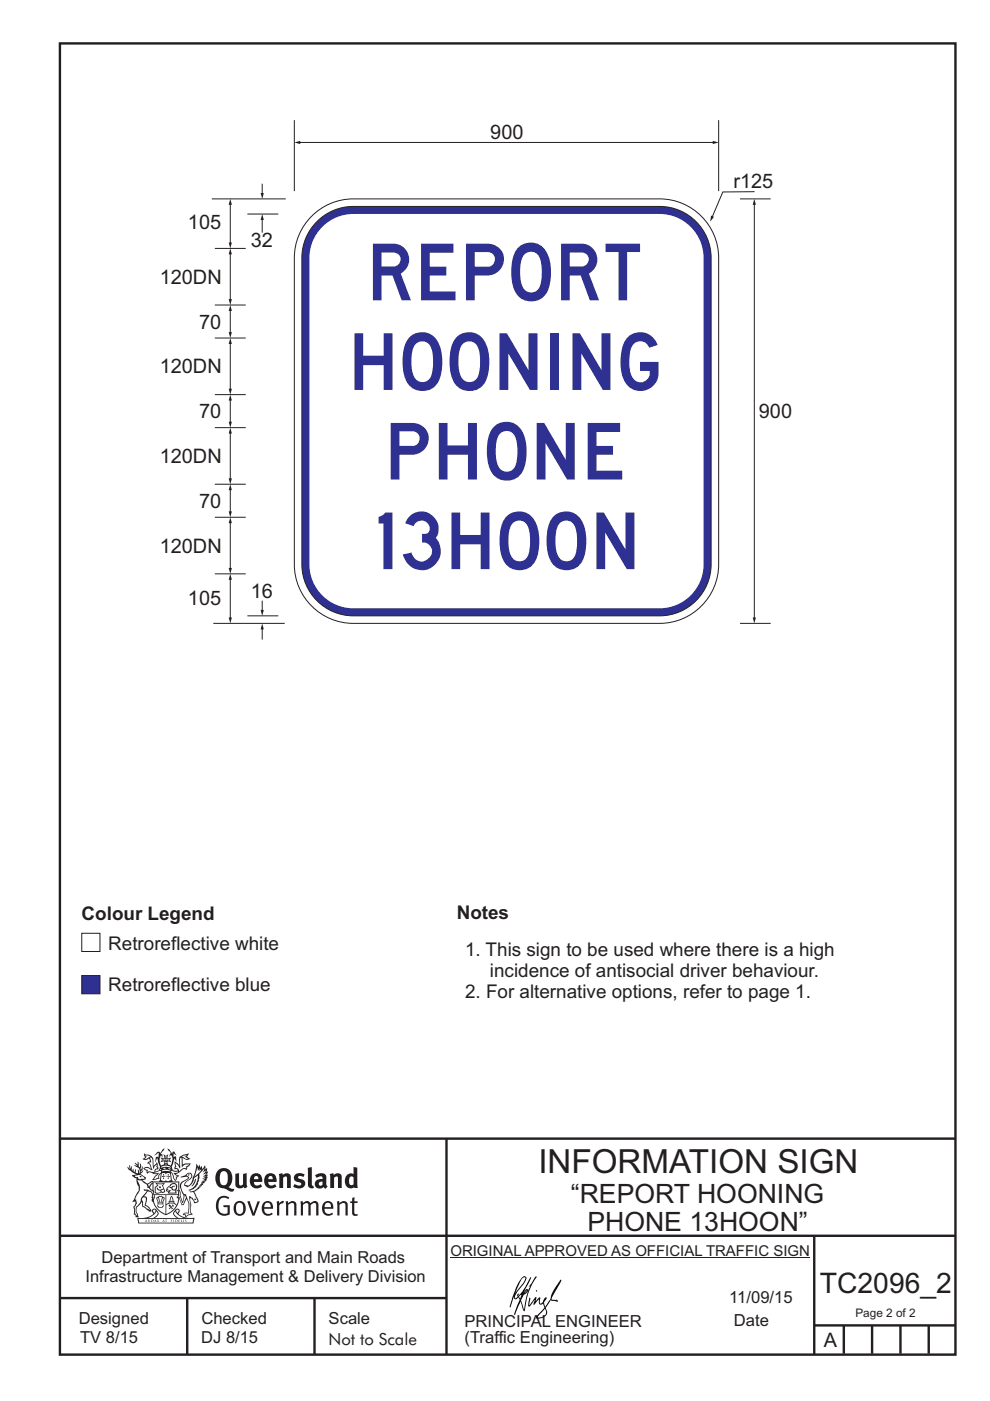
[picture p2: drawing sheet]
<svg xmlns="http://www.w3.org/2000/svg" width="210mm" height="297mm" viewBox="0 0 210 297" stroke-linecap="round" stroke-linejoin="round" font-family="sans-serif">
<g fill="none" stroke="#231f20" stroke-width=".51">
<path d="M12.7 9.2h190v278h-190zM12.7 241.4h190M94.7 241.4v45.8M12.7 262h190M12.7 275.2h82M39.7 275.2v12M66.7 275.2v12M172.7 262.2v25M172.7 281h30M179 281v6M185 281v6M191 281v6"/>
<path d="M197 281v6"/>
</g>
<path d="M95.5 266.7h76.3" fill="none" stroke="#231f20" stroke-width=".21"/>
<path d="M17.3 206.8h3.9v3.9h-3.9z" fill-rule="evenodd" fill="#2e3092" stroke="#231f20" stroke-width=".21"/>
<path d="M17.3 197.9h3.9v3.8h-3.9z" fill-rule="evenodd" fill="#fff" stroke="#231f20" stroke-width=".21"/>
<g fill="#231f20">
<path d="M47 248.5a2.55 2.55 0 0 0 0 2.7l.3 .1a.81 .81 0 0 0 1-.9v-.6a1.04 1.04 0 0 0-1.1-1.5zM46.3 248.1a1.82 1.82 0 0 1 2.1-.2 1.82 1.82 0 0 1 .9 1.9 2.29 2.29 0 0 1-.8 1.9l.7 .3h.5l-.2 .6a2.87 2.87 0 0 1-2-.7 2.12 2.12 0 0 1-1.7-3.1z" fill-rule="evenodd"/>
<path d="M49.9 248.9l.8-.2v2a.46 .46 0 0 0 .2 .6 .46 .46 0 0 0 .7-.2v-2.2l.7-.2v2.4l.2 .5-.6 .4-.2-.3a1.02 1.02 0 0 1-1.2 .2 1.02 1.02 0 0 1-.6-1.1z" fill-rule="evenodd"/>
<path d="M54 249.5l-.1 .5h.9a.49 .49 0 0 0-.2-.6 .49 .49 0 0 0-.6 .1zM53.4 249.2a1.34 1.34 0 0 1 1.6-.3 1.34 1.34 0 0 1 .6 1.5v.2h-1.7a.77 .77 0 0 0 .5 .8 .77 .77 0 0 0 .9-.3l.3 .4a1.59 1.59 0 0 1-2.1 .2 1.59 1.59 0 0 1-.4-2z" fill-rule="evenodd"/>
<path d="M57 249.5l-.1 .5h.9a.49 .49 0 0 0-.2-.6 .49 .49 0 0 0-.6 .1zM56.4 249.2a1.34 1.34 0 0 1 1.6-.3 1.34 1.34 0 0 1 .7 1.5v.2h-1.8a.77 .77 0 0 0 .5 .8 .77 .77 0 0 0 .9-.3l.3 .4a1.59 1.59 0 0 1-2 .2 1.59 1.59 0 0 1-.5-2z" fill-rule="evenodd"/>
<path d="M59.1 248.9l.8-.2 .1 .4a.95 .95 0 0 1 1-.3 .95 .95 0 0 1 .7 .8v2.3h-.8v-2.3a.46 .46 0 0 0-.8 .1v2.2h-.9z" fill-rule="evenodd"/>
<path d="M62.5 249.1a1.75 1.75 0 0 1 2.1-.1l-.2 .5-.6-.2a.43 .43 0 0 0-.6 .3l.4 .3a1.04 1.04 0 0 1 1.2 1.2 1.04 1.04 0 0 1-1.4 .9l-1.2-.4 .3-.6 1 .4 .4-.4a.88 .88 0 0 0-1-.5l-.4-.2-.1-.4z" fill-rule="evenodd"/>
<path d="M65.3 247.6l.8-.2 .1 3.8 .2 .2 .2 .5a.88 .88 0 0 1-1-.1 .88 .88 0 0 1-.3-1z" fill-rule="evenodd"/>
<path d="M67.8 250.6a.43 .43 0 0 0-.1 .7 .43 .43 0 0 0 .7-.1v-.7zM66.8 249.2a1.7 1.7 0 0 1 2.4 .1v1.8l.3 .4-.4 .5-.5-.3a1.03 1.03 0 0 1-1.7-.2 1.03 1.03 0 0 1 .8-1.5h.7v-.4a.8 .8 0 0 0-1.2 .1z" fill-rule="evenodd"/>
<path d="M69.9 248.9l.8-.2 .1 .4a.95 .95 0 0 1 1-.3 .95 .95 0 0 1 .7 .8v2.3h-.8v-2.3a.46 .46 0 0 0-.8 .1v2.2h-.8z" fill-rule="evenodd"/>
<path d="M74.3 249.5a1.48 1.48 0 0 0 0 1.7l.4 .1 .3-.2v-1.5l-.3-.2zM75 247.4l.8 .2 .1 4.3h-.7l-.1-.2a1.26 1.26 0 0 1-1.4 0 1.26 1.26 0 0 1-.6-1.3 1.29 1.29 0 0 1 .5-1.3 1.29 1.29 0 0 1 1.4-.2z" fill-rule="evenodd"/>
<path d="M46.4 253.9a1.72 1.72 0 0 1 2.2 0l-.2 .3a1.24 1.24 0 0 0-1.4-.1 1.24 1.24 0 0 0-.7 1.3 1.49 1.49 0 0 0 1.3 2l.7-.2v-1.3h-.9l-.1-.4h1.4v2a1.93 1.93 0 0 1-2.2-.1 1.93 1.93 0 0 1-.7-2.2l.2-.7z" fill-rule="evenodd"/>
<path d="M50.3 255.2a1.65 1.65 0 0 0 .3 2.2 .99 .99 0 0 0 1-1.5 .78 .78 0 0 0-.4-.8 .78 .78 0 0 0-.9 .1zM50 254.9a1.33 1.33 0 0 1 1.6-.1 1.33 1.33 0 0 1 .5 1.5 1.31 1.31 0 0 1-1.3 1.5 1.31 1.31 0 0 1-1.3-1.6l.1-.5z" fill-rule="evenodd"/>
<path d="M52.5 254.7l.4-.1 .9 2.6 .8-2.5h.5l-1.1 3h-.5z" fill-rule="evenodd"/>
<path d="M56.2 255.2l-.2 .7h1.4a.7 .7 0 0 0-.3-.8 .7 .7 0 0 0-.9 .1zM55.9 255a1.22 1.22 0 0 1 1.5-.2 1.22 1.22 0 0 1 .5 1.5h-1.9a.93 .93 0 0 0 .5 1 .93 .93 0 0 0 1.2-.2l.1 .3a1.43 1.43 0 0 1-1.7 .1 1.43 1.43 0 0 1-.6-1.7z" fill-rule="evenodd"/>
<path d="M58.7 254.8l.4-.2 .1 .5 .4-.3 .6-.2-.2 .6a.66 .66 0 0 0-.8 .6v1.9h-.4z" fill-rule="evenodd"/>
<path d="M60.6 254.8l.4-.2 .1 .5a.94 .94 0 0 1 1-.4 .94 .94 0 0 1 .8 .7v2.3h-.5l-.1-2.5a.81 .81 0 0 0-1.2 .3v2.2h-.4z" fill-rule="evenodd"/>
<path d="M63.7 254.7l.5-.1 .1 .5 .4-.3a.78 .78 0 0 1 1.1 .3 .9 .9 0 0 1 1-.5 .9 .9 0 0 1 .7 .8v2.3h-.4l-.1-2.5a.67 .67 0 0 0-1.1 .3v2.2h-.5v-2.4l-.4-.2-.7 .4v2.2h-.5z" fill-rule="evenodd"/>
<path d="M69 255.2l-.2 .7h1.4a.7 .7 0 0 0-.3-.8 .7 .7 0 0 0-.9 .1zM68.7 255a1.22 1.22 0 0 1 1.5-.2 1.22 1.22 0 0 1 .5 1.5h-1.9a.93 .93 0 0 0 .5 1 .93 .93 0 0 0 1.2-.2l.1 .3a1.44 1.44 0 0 1-1.7 .1 1.44 1.44 0 0 1-.6-1.7z" fill-rule="evenodd"/>
<path d="M71.4 254.8l.5-.2 .1 .5a.94 .94 0 0 1 1-.4 .94 .94 0 0 1 .7 .7v2.3h-.4l-.1-2.5a.81 .81 0 0 0-1.2 .3v2.2h-.5z" fill-rule="evenodd"/>
<path d="M74.7 254l.5-.2v.9h.7l-.1 .4h-.7l.1 2.2 .1 .1h.5l.1 .3a.75 .75 0 0 1-1.2-.6v-2h-.4v-.4h.4z" fill-rule="evenodd"/>
<path d="M30.8 244.9l1.1 .3-.9 .5h-.4l.5-.5zM31.8 245.5l.2-.1a2.44 2.44 0 0 1 .4 2l.1 .4 .7-1-.1 .6 .3 .3a.57 .57 0 0 0-.6 .8l-1-.2-.5 .2 .1-.5-.7-.2 .6-.2 1 .5 .1-.1-.6-1.3-.2-.1 .5-.1zM30.7 244.5l-.2 .4 .3 .4-.6 .4a1.04 1.04 0 0 0 1.4-.1l.2 .7h-.4l-.2 .4a.94 .94 0 0 1 .9 1.1l-.2-.1a1.16 1.16 0 0 0-1.5-.1l.3 .4 .4 .2 .1 .5 .2 .2v-.2a.94 .94 0 0 1 1.1 .2h.9l-1.2 1.2a1.13 1.13 0 0 0 1.2-.2l.4-.1-.1-.4 .5-.7a.83 .83 0 0 0-.6 1.1l-.3-.1-.7 .3 1.1-1.4-.5 .2-.5-.1 1.3-.5-.2-.2-.8 .4v-.3l.2-.2 .3 .1 .1-.3-.2-.4v-.6l-.2-.3-.6 .9v-.7a1.42 1.42 0 0 0-1.7-1.8z" fill-rule="evenodd"/>
<path d="M38.5 245.3l.5-.3 .7-.1-.6 .3 .8 .5h-.3zM38.3 245.5h.2l.1 2a1.69 1.69 0 0 1 1.5-.7l-.7 .5 .1 .5a1.1 1.1 0 0 0-1.5 .6l-.1-.5-.2-.2h-.5l.2-.4-.2-.7a1.42 1.42 0 0 1 .8 1.1l.2-.1zM37.1 246.2l.1 1-.2 .3v.5l.6-.1 .1 .2a.96 .96 0 0 1-1.1-.1l-.1 .1a1.06 1.06 0 0 0 1.3 .2v.1a.72 .72 0 0 1-1 .2l.3 .5 .6 .3-.4 .1-.1 .7-.3-.4-.3-1.1-.4-.4 .4 .9a1.54 1.54 0 0 0 .6 1.2l.2-.3a.58 .58 0 0 1 .5-.7l.1-.2h-.3l-.4-.3 .9-.5a.93 .93 0 0 1 1.1-.5l.1 .2 .2-.1 .1-.5a.99 .99 0 0 0 .7-.9l-1.3 .1-.4 .3v-1.5l.9 .4 .8-.3h-.3l-.5-.4 .4-.7-.7 .2a1.46 1.46 0 0 0-1.3 2.1v.4l-.2-.4z" fill-rule="evenodd"/>
<path d="M35.6 248.9l.2 .1-.1 .4h.3l-.3 .1v.5l-.1-.6h-.3l.3-.1z" fill-rule="evenodd"/>
<path d="M34.6 248.9l.2 .1-.1 .3 .4 .1h-.4v.6l-.1-.5-.3-.1h.3z" fill-rule="evenodd"/>
<path d="M34.3 248.8a.57 .57 0 0 1 .9 .2 .57 .57 0 0 1 .9-.2l.2 1.4-.2 .1a.57 .57 0 0 1-.9-.1 .69 .69 0 0 1-1.1 0zM34.2 248.1l-.3 2.1-.2 .4h2.9l-.1-.4-.3-2.1h-.2v.3l-.8-.1-.9 .1 .1-.3z" fill-rule="evenodd"/>
<path d="M34.2 252.4a.3 .3 0 0 0 .6 0 .3 .3 0 0 0-.6 0zM33.3 251l.3 .3-.3 .3a.79 .79 0 0 0 0 1.3l.8-.2-.1-.3a.55 .55 0 0 1-.7-.6h.1l.1 .3 .4 .1 .8-.2-.4-.7 .4-.3-.7 .1zM33 250.7l1.1 .2 .9-.2-.4 .7 .4 1.1a.56 .56 0 0 1-.8 .3l-.2 .1a.73 .73 0 0 1-.9 .1 .73 .73 0 0 1-.3-.9v-.4l.5-.4z" fill-rule="evenodd"/>
<path d="M35.6 251.9l.7-.5a.58 .58 0 0 1 1-.1 .58 .58 0 0 1-.5 .9l-.2-.3a.43 .43 0 0 1 .6-.3v-.1a.57 .57 0 0 0-.8 .2l-.2-.1-.3 .2 .4 .1a.55 .55 0 0 0 .9 .5v.5h-1.3l.3-.4-.1-.2-.6 .1 .2-.2-.2-.1zM35.4 251.8l-.1 .2a.39 .39 0 0 0 .2 .7l.3-.1-.2 .5h1.9l-.1-.8a.86 .86 0 0 0-.1-1.4 .86 .86 0 0 0-1.3 .4z" fill-rule="evenodd"/>
<path d="M36 254.8h.8v.2h-.8zM36.4 253.8l.2 .8h-.4zM36.4 253.5l-.3 .5-.1 .6h-.2v.4l-.7 .4 .1 .2a1.48 1.48 0 0 1 2.2 .1l.2-.1-.6-.5v-.5h-.2l-.1-.6z" fill-rule="evenodd"/>
<path d="M35.8 255.4l.3 .1 .2 .3 .3-.2-.2-.2a.38 .38 0 0 1 .4 .5l-.1-.2-.3 .3 .3 .2-.3 .2-.1-.3-.4 .3-.1-.2 .4-.3-.2-.1-.1 .1z" fill-rule="evenodd"/>
<path d="M34.5 254h.2v.2l-.3 .6h-.1zM33.6 255.3h.9v.2a.55 .55 0 0 1-.8 .4v-.2h-.2zM33.4 254h.2l.2 .8h-.2zM33.6 255h.8l.1 .1-.8 .1zM33.8 253.7h.5l-.2 1.1h-.2zM33.3 253.8l-.1 .3 .3 1.2a.48 .48 0 0 0-.1 .5 .48 .48 0 0 0 .4 .3l.6-.1a.49 .49 0 0 0 .2-.7l.3-1.2-.1-.3a1.42 1.42 0 0 0-1.5 0z" fill-rule="evenodd"/>
<path d="M33.6 251.6h.5l.1 .3h-.4z" fill-rule="evenodd"/>
<path d="M41.3 250.1l.3-.2-.2 .9-.6 .7h-.2l.5-.7z" fill-rule="evenodd"/>
<path d="M39.7 249l.3-.2 .5 .2a.88 .88 0 0 1-.6 1.1 1.22 1.22 0 0 0-.8 1.3l.5 .2a.72 .72 0 0 0 .9-.4l.5-.8 .2-.6 .8-.6v.3a2.85 2.85 0 0 1-2 2.8l.1 .1a2.13 2.13 0 0 0 1.9-1.5l-.1-.2a2.01 2.01 0 0 0 .3-1.8l1.2-1.3-.4 1 .7-.5-.7 1 .8-.4-.8 .8 .7-.1-.9 .5 .8-.1-.8 .4h.7l-.8 .3 .3 .2h-.4l.2 .4-.4-.1 .2 .3h-.4l.1 .3h-.1a2.16 2.16 0 0 1-2 1l.1 .2h.4a.76 .76 0 0 1 .7 .7l.5 1.2-.6 .2a1.45 1.45 0 0 0-1.2-1.3l.3 1.8-.1 1.9 .4 .2a1.07 1.07 0 0 0-1.2 .4v-.3l-.5-.2a.87 .87 0 0 1 1-.1l.1-.7a4.4 4.4 0 0 0-.6-3.1l-.1-.3h-.2a2.16 2.16 0 0 1-.7-2.2l.3-.3 1.2-.8a.55 .55 0 0 0-.4-.7zM37.8 252.4a.76 .76 0 0 1 .3 1.1l.6 1.6 .4-1.7 .2 .1a.61 .61 0 0 1-.1 .9l-.3 .9h-.2l-.7-1.6-.3 .1a1.18 1.18 0 0 0 .1-1.4zM41.8 247.5l.2 .8 .3-.6v.6l.3-.5a1.9 1.9 0 0 1-1.1 1.4l-.3 .3zM38.2 249.6l1.4-.1 .2 .1v.3l-.5 .3a1.26 1.26 0 0 0-1 1.9l.2 .7a1.84 1.84 0 0 1 .2 2l-.4-1.3a.96 .96 0 0 0-.4-1.3l-.4 .3a.78 .78 0 0 1-.1 1.3l.2 .2h.4l.4 1.1a.38 .38 0 0 0 .2 .4 .38 .38 0 0 0 .4-.1l.6-1.2a2.94 2.94 0 0 1 .3 2.5v.5l-.8-.1-.3 .4v.2l.4-.1 .1 .4 .2 .1a1.02 1.02 0 0 1 1.3-.5l-.1-.4-.3-.1 .2-1.7-.3-1.4 .1 .1a1.14 1.14 0 0 1 .7 .9 .63 .63 0 0 0 .9-.2 .63 .63 0 0 0-.2-.8l-.6-1.3 .9-.6 .2-.3 .2-.1v-.2h.3l-.1-.3h.4l-.1-.3 .5-.1-.2-.2 .5-.4 .1-.2-.3 .1 .5-.6-.3 .1 .3-.6-.4 .1 .4-.5v-.3l-.3 .2 .1-.6v-.3l-.4 .3-.1-.8-.5 .8-.2-.7-.2 .5-.3-.8-.1 .6-.5-.8-.1 1.4-.7 1.9a1.81 1.81 0 0 1-.9 1.4l-.6-.2a1.75 1.75 0 0 1 1.1-1.2 .75 .75 0 0 0 .1-1.3 .75 .75 0 0 0-1.2 .5z" fill-rule="evenodd"/>
<path d="M41.2 254.2l.3-.1 .1 .3h-.4z" fill-rule="evenodd"/>
<path d="M29.4 258.4h11.6l-.2 .8h-11.3zM31.3 258.2l.5-.1a2.48 2.48 0 0 0 1.4-1.3l.2 .6-.5 .5-.4 .3zM32.5 256.6l.3-.2 .2 .2-.3 .6zM37.2 256.8a2.65 2.65 0 0 0 1.8 1.4h-1.1l-.5-.3-.5-.5zM37.4 256.6l.2-.2 .3 .2-.3 .6zM29.2 258.2l.1 1.2h11.7l.3-1.1-.2-.1a4.1 4.1 0 0 1-3.3-.9l.3-.4-.1-.5a1.06 1.06 0 0 0-1.3 .9l.2 .4 .6 .5h-4.7l.3-.1a.84 .84 0 0 0 .6-.7 .84 .84 0 0 0-.5-.9l-.3-.2-.5 .1-.1 .5 .3 .4a4.2 4.2 0 0 1-3.4 .9z" fill-rule="evenodd"/>
<path d="M31 258.7l.1 .2h-.2zM31 258.6l-.3 .5 .4-.1 .2 .1z" fill-rule="evenodd"/>
<path d="M31.3 258.6h.2v.4a.25 .25 0 0 0 .3-.1 .25 .25 0 0 0-.1-.3h.1a.29 .29 0 0 1 0 .4 .29 .29 0 0 1-.4 0 .29 .29 0 0 1 0-.4z" fill-rule="evenodd"/>
<path d="M32.2 258.6a.22 .22 0 0 1 .3 .2 .22 .22 0 0 1-.3 .2zM32 258.6v.5a.33 .33 0 0 0 .5-.1 .33 .33 0 0 0 0-.4 .33 .33 0 0 0-.5 0z" fill-rule="evenodd"/>
<path d="M32.9 258.7l.1 .2h-.2zM32.9 258.6l-.2 .5 .3-.1 .2 .1z" fill-rule="evenodd"/>
<path d="M33.3 258.6h.2v.2l.3-.2-.2 .2 .2 .3-.3-.2-.1 .2h-.1l.2-.3z" fill-rule="evenodd"/>
<path d="M34.7 258.7l.1 .2h-.2zM34.7 258.6l-.3 .5 .4-.1 .2 .1z" fill-rule="evenodd"/>
<path d="M35 258.6h.4h-.1v.5h-.2l.1-.5z" fill-rule="evenodd"/>
<path d="M36.2 258.6h.3h-.2v.2h.2h-.2l.1 .3h-.2z" fill-rule="evenodd"/>
<path d="M36.7 258.6h.2v.5h-.2z" fill-rule="evenodd"/>
<path d="M37.3 258.6a.22 .22 0 0 1 .3 .2 .22 .22 0 0 1-.3 .2zM37.1 258.6v.5a.33 .33 0 0 0 .5-.1 .33 .33 0 0 0 0-.4 .33 .33 0 0 0-.5 0z" fill-rule="evenodd"/>
<path d="M37.8 258.6h.3h-.1v.2h.1h-.1v.2l.1 .1h-.3z" fill-rule="evenodd"/>
<path d="M38.3 258.6h.3l-.1 .4 .2 .1h-.4z" fill-rule="evenodd"/>
<path d="M38.9 258.6h.2v.5h-.2z" fill-rule="evenodd"/>
<path d="M39.3 258.6h.2l-.2 .1 .2 .2-.1 .2h-.1v-.2l.2 .1z" fill-rule="evenodd"/>
<path d="M34.2 247.4a1.51 1.51 0 0 1 2 .2 2.67 2.67 0 0 0-2.1 0zM35.7 247.6l.4 .2 .1 .2-.4-.1zM34.6 247.7l.4-.1 .2 .2h-.4zM34 247.9l.3 .1-.3 .1zM34.9 246.9l.3-.2 .2 .2zM34.9 245.7h.2v.4h-.2zM35 245.1l.2 .2 .2-.2-.1 .4h-.2zM35.1 246.3h.2l.1 .4-.2-.2-.2 .2zM35.3 245.7h.2v.4h-.2zM34.4 245.7l.3 .1v.2l-.3 .1 .2-.2zM35.7 245.8l.3-.1-.2 .2 .2 .2-.4-.1zM32.7 244.9l1-.5-.1 1-.2-.1-.4 .1-.2 1.1 .5-1 .2 .9a1.84 1.84 0 0 1 .3 1.7l.4 .1a2.48 2.48 0 0 1 2.2 .1l.2-.3-.2-.7 .7-1.7 .4 .6-.2-1-.2-.1-.2 .3v-.9l.6 .4-.6-.7h-.3l-.1 .4-.5-.8-.5-.3 .2 .4 .5 .6-.4 .7 .4-.3a2.06 2.06 0 0 1 0 2.2l-.6-.2-.1-.6 .1-.1 .8 .2-.4-.5 .4-.5-.7 .2-.2-.2 .2-.7-.5 .4-.5-.4 .2 .7-.2 .2-.7-.2 .4 .5-.4 .5 .7-.2 .2 .1-.2 .6-.5 .2a2.02 2.02 0 0 1 0-2.2l.3 .5-.1-.6-.3-.1 .8-1.2-.5 .3-.4 .7-.2-.3a.8 .8 0 0 0-.8 .5z" fill-rule="evenodd"/>
<path d="M29.2 250.1l.3 .2a.61 .61 0 0 1 .8 .3l.3 .2a.8 .8 0 0 1 .6 1l.4 .1 .5 .6a1 1 0 0 1 .5 1l-.1 .7v-.5h-.1a.96 .96 0 0 0-.8-1.3l-.3-.2h-.6l-.1-.1-.2 .1 .2 .3h.5l-1.1 1.4-.2 .9-.4 .6a1.33 1.33 0 0 0-.5 1.8l.2 .5a1.26 1.26 0 0 1-.5-1.4l-.1-.4a1.56 1.56 0 0 0 .4-1.7l-.3 .2 .2-.5a3.2 3.2 0 0 0 .7-3zM30.4 253.9h.4a2.06 2.06 0 0 1-.1 1.6l.7 .5 .4 .5-.6-.2-.8-.6-.1-.9a.51 .51 0 0 1 .1-.9zM28.6 249.3a1.52 1.52 0 0 1 2.1 .6l-1.1 .1-.2-.1-.2-.4-.4 .1zM27.5 247v.8l-.3-.4-.2 .1a3.1 3.1 0 0 0 2 1.5l-1 .1 .5 .6 .5 .1v1.1a1.84 1.84 0 0 1-.2 2.5l-.4 .9-.4 .4 .3 .1 .4-.1 .1 .4-.2 .5-.3 .2 .1 1.8 .2-.1 .2 .6h.2l.4-.1-.1-.5a1.3 1.3 0 0 1-.1-1.6l.8-1.1 .2 1.1 .6 .2 .4 .6 .2-.2 .2 .4 .5-.1a1.85 1.85 0 0 0-1.2-1.3l.1-.3a1.39 1.39 0 0 0 0-1.5h-.5l.5-.6a.66 .66 0 0 1 .9-.4 .66 .66 0 0 1 .3 .9l-.1 .4h.2v.1l-.2 .3 .2 .5 .2-.3a2.24 2.24 0 0 0 .1-2.2 .73 .73 0 0 1-.7-.6 .73 .73 0 0 1 .5-.8l.1-.2a.94 .94 0 0 0-.9 .8 .48 .48 0 0 1-.1-.5 .48 .48 0 0 1 .5-.3l.5-.3a.51 .51 0 0 0-.8 .2l-.5 .3-1-.8 .6-.1 .1-.5-1.1-.7 .5-.4v-.4l-.5 .5 .1-.2a.69 .69 0 0 0 .2-1.1v.5l-.3 .2 .1-1.1-.3-.2 .1 .6-.1 .2-.4-1.2v.6l-.7-.3 .6 .6-.6-.2 .2 .3a1 1 0 0 1 .8 1.5l-.2-.8v.8l-.5-.2-.1-.7-.2 .6-.2-.1v-.6l-.2 .4-.2-.2 .1-.7-.2 .5z" fill-rule="evenodd"/>
<path d="M29.5 249.5l.3-.2 .3 .3z" fill-rule="evenodd"/>
<path d="M32.4 250.5h5.6v2l-.2-.1v-1.7h-5.2v2.5h5.2v-.8l.1 .2-.1 1.1v-.3h-2.5v4a4.1 4.1 0 0 0 2.6-3.6l.1-.1a4 4 0 0 1-2.8 3.9 4.2 4.2 0 0 1-2.8-4.7l.1 1.3 .1-.1a3.8 3.8 0 0 0 2.5 3.3v-4h-2.5l-.2-.9z" fill-rule="evenodd"/>
<circle cx="40" cy="249.1" r=".17"/>
</g>
<g fill="#000">
<path d="M111.6 273.7l.2-.2-.5 .7zM110.4 274.5l.2 .1-.3 .8-.2-.5zM110.9 270.9h.5a9.3 9.3 0 0 1-2 3.1l-.1 .3 1-2.5zM110.6 271a14.7 14.7 0 0 0-2.2 4.9l-.3 1.2 .1 .1 .8-2.3a.42 .42 0 0 0 .2 .6 .42 .42 0 0 0 .6-.3l.2-.1 .2 .5-1.1 3.2h.2l1.1-2.9 .6 1.9 .2 .2 .2-.5a13.5 13.5 0 0 1 2-6.2l.4-.5-.1-.2-1.6 2.1 .4-.1a14.9 14.9 0 0 0-1.3 5.1l-.4-1.1a1.39 1.39 0 0 1 .2-1.9l.1-.2a.92 .92 0 0 0 .8-1.2 .75 .75 0 0 0-.8 .7l-.1 .2 1.6-3.4h-.1l-.4 .7a10.5 10.5 0 0 1-2.2 3.3l.2-.5a.32 .32 0 0 0-.4 .2 .32 .32 0 0 0 .1 .4l-.5 .4a3.2 3.2 0 0 1 1.1-2.3l.5-.6a2.49 2.49 0 0 0 .7-1.6l-.4-.2z" fill-rule="evenodd"/>
<path d="M113.7 273.6l.3 .2h-.3z" fill-rule="evenodd"/>
<path d="M115.6 277.5a1.15 1.15 0 0 1 .1 1.3 1.15 1.15 0 0 1-1.2 .5l-.6 .1zM112.2 275.2l-.2 1.6 .2 .2 1.2-1.5-.2 1.1 1.1-1.1a.94 .94 0 0 0 .4 1.1l.5-.3 .3 .9-1.2 1.3a.98 .98 0 0 0-.5 1 1.9 1.9 0 0 0 2.3-1.3l-.1-.2a1.02 1.02 0 0 1 .2-1.4l.6-1 1.5 .3-.2-.4v.2l-1.1-.1v-.3l2-3.6 .1-.2-.2-.2-1.7 2.8a6.6 6.6 0 0 1-1.6 2.9l-.1-.2a1.01 1.01 0 0 1 .4-1.4l.1-.2-.3-.1-.4 .4-.1 .5-.6 .4-.1-.4 .1-.9-.2-.1-.9 1 .3-1h-.2l-1.4 1.8 .3-1.5v-.1z" fill-rule="evenodd"/>
</g>
<path d="M160 40.6l-6.7 .1-2.2 5.3" fill="none" stroke="#231f20" stroke-width=".21"/>
<path d="M150.8 45.7l.6 .3-.8 1z" fill="#231f20"/>
<path d="M160 43.3v87.8" fill="none" stroke="#231f20" stroke-width=".21"/>
<g fill="#231f20">
<path d="M160 42.2l.3 1.2h-.6z"/>
<path d="M159.7 130.9h.6l-.3 1.3z"/>
</g>
<path d="M62.4 25.5v15M63.5 30.2h87.8M157 42.2h6.5M157 132.2h6.5" fill="none" stroke="#231f20" stroke-width=".21"/>
<g fill="#231f20">
<path d="M151.2 29.9l1.2 .3-1.2 .3z"/>
<path d="M62.4 30.2l1.3-.3v.6z"/>
</g>
<path d="M152.4 25.5v15" fill="none" stroke="#231f20" stroke-width=".21"/>
<path d="M66.1 45.8a12.5 12.5 0 0 1 8.8-3.6h65a12.5 12.5 0 0 1 12.5 12.5v65a12.5 12.5 0 0 1-12.5 12.5h-65a12.5 12.5 0 0 1-12.5-12.5v-65a12.5 12.5 0 0 1 3.7-8.9z" fill-rule="evenodd" fill="#fff" stroke="#231f20" stroke-width=".21"/>
<path d="M67.2 47a10.9 10.9 0 0 1 7.7-3.2h65a10.9 10.9 0 0 1 10.9 10.9v65a10.9 10.9 0 0 1-10.9 10.9h-65a10.9 10.9 0 0 1-10.9-10.9v-65a10.9 10.9 0 0 1 3.2-7.7z" fill-rule="evenodd" fill="#2e3092" stroke="#231f20" stroke-width=".21"/>
<path d="M68.8 47.7a9.3 9.3 0 0 1 6.1-2.3h65a9.3 9.3 0 0 1 9.3 9.3v65a9.3 9.3 0 0 1-9.3 9.3h-65a9.3 9.3 0 0 1-9.3-9.3v-65a9.3 9.3 0 0 1 3.2-7z" fill-rule="evenodd" fill="#fff"/>
<path d="M44.9 42.2h15.7M45.2 132.2h15.2M48.8 122.8v8.3M52.5 130.6h6.5" fill="none" stroke="#231f20" stroke-width=".21"/>
<g fill="#231f20">
<path d="M48.8 121.7l.4 1.2h-.7z"/>
<path d="M48.5 130.9h.7l-.4 1.3z"/>
</g>
<path d="M55.6 133.3v2.3" fill="none" stroke="#231f20" stroke-width=".21"/>
<path d="M55.6 132.2l.4 1.2h-.7z" fill="#231f20"/>
<path d="M55.6 127.3v2.2" fill="none" stroke="#231f20" stroke-width=".21"/>
<path d="M55.3 129.3h.7l-.4 1.3z" fill="#231f20"/>
<path d="M52.5 45.4h6.5M55.6 46.5v2.8" fill="none" stroke="#231f20" stroke-width=".21"/>
<path d="M55.6 45.4l.4 1.2h-.7z" fill="#231f20"/>
<path d="M55.6 39v2.1" fill="none" stroke="#231f20" stroke-width=".21"/>
<path d="M55.3 40.9h.7l-.4 1.3z" fill="#231f20"/>
<path d="M48.8 53.8v9.8M45.6 64.7h6.5" fill="none" stroke="#231f20" stroke-width=".21"/>
<g fill="#231f20">
<path d="M48.5 63.4h.7l-.4 1.3z"/>
<path d="M48.8 52.7l.4 1.2h-.7z"/>
</g>
<path d="M45.6 52.7h6.5M48.8 65.8v4.8" fill="none" stroke="#231f20" stroke-width=".21"/>
<g fill="#231f20">
<path d="M48.8 64.7l.4 1.2h-.7z"/>
<path d="M48.5 70.4h.7l-.4 1.3z"/>
</g>
<path d="M48.8 43.3v8.3" fill="none" stroke="#231f20" stroke-width=".21"/>
<g fill="#231f20">
<path d="M48.8 42.2l.4 1.2h-.7z"/>
<path d="M48.5 51.4h.7l-.4 1.3z"/>
</g>
<path d="M48.8 72.8v9.8M45.6 83.7h6.5M45.6 102.7h6.5M45.6 121.7h6.5" fill="none" stroke="#231f20" stroke-width=".21"/>
<g fill="#231f20">
<path d="M48.5 82.4h.7l-.4 1.3z"/>
<path d="M48.8 71.7l.4 1.2h-.7z"/>
</g>
<path d="M48.8 91.8v9.8" fill="none" stroke="#231f20" stroke-width=".21"/>
<g fill="#231f20">
<path d="M48.5 101.4h.7l-.4 1.3z"/>
<path d="M48.8 90.7l.4 1.2h-.7z"/>
</g>
<path d="M48.8 110.8v9.8" fill="none" stroke="#231f20" stroke-width=".21"/>
<g fill="#231f20">
<path d="M48.5 120.4h.7l-.4 1.3z"/>
<path d="M48.8 109.7l.4 1.2h-.7z"/>
</g>
<path d="M45.6 71.7h6.5M45.6 90.7h6.5M48.8 84.8v4.8M45.6 109.7h6.5" fill="none" stroke="#231f20" stroke-width=".21"/>
<g fill="#231f20">
<path d="M48.8 83.7l.4 1.2h-.7z"/>
<path d="M48.5 89.4h.7l-.4 1.3z"/>
</g>
<path d="M48.8 103.8v4.8" fill="none" stroke="#231f20" stroke-width=".21"/>
<g fill="#231f20">
<path d="M48.8 102.7l.4 1.2h-.7z"/>
<path d="M48.5 108.4h.7l-.4 1.3z"/>
</g>
<g font-size="12" fill="#2e3092">
<text x="79.1" y="63.7">REPORT</text>
<text x="75.2" y="82.7">HOONING</text>
<text x="82.9" y="101.7">PHONE</text>
<text x="80.3" y="120.7">13HOON</text>
</g>
<text font-size="7" fill="#231f20" x="114.2" y="248.8">INFORMATION SIGN</text>
<text font-size="6" fill="#231f20" x="173.9" y="274.2">TC2096_2</text>
<g font-size="5.6" fill="#231f20">
<text x="121.1" y="255.2">“REPORT HOONING</text>
<text x="124.6" y="260.9">PHONE 13HOON”</text>
</g>
<g font-size="4.2" fill="#231f20">
<text x="104" y="29.4">900</text>
<text x="155.6" y="39.9">r125</text>
<text x="39.9" y="48.5">105</text>
<text x="53.2" y="52.4">32</text>
<text x="33.9" y="60.2">120DN</text>
<text x="42.2" y="69.7">70</text>
<text x="33.9" y="79.2">120DN</text>
<text x="42.2" y="88.7">70</text>
<text x="161" y="88.7">900</text>
<text x="33.9" y="98.2">120DN</text>
<text x="42.2" y="107.7">70</text>
<text x="33.9" y="117.2">120DN</text>
<text x="39.9" y="128.3">105</text>
<text x="53.2" y="126.9">16</text>
<text x="174.7" y="285.6">A</text>
</g>
<g font-size="4" fill="#231f20">
<text x="17.3" y="195">Colour Legend</text>
<text x="96.9" y="194.9">Notes</text>
<text x="23" y="201.5">Retroreflective white</text>
<text x="98.6" y="202.7">1. This sign to be used where there is a high</text>
<text x="103.9" y="207.1">incidence of antisocial driver behaviour.</text>
<text x="23" y="210.2">Retroreflective blue</text>
<text x="98.6" y="211.6">2. For alternative options, refer to page 1.</text>
</g>
<g font-size="3.5" fill="#231f20">
<text x="21.5" y="267.8">Department of Transport and Main Roads</text>
<text x="18.1" y="271.8">Infrastructure Management &amp; Delivery Division</text>
<text x="16.7" y="280.7">Designed</text>
<text x="42.7" y="280.7">Checked</text>
<text x="69.7" y="280.7">Scale</text>
<text x="98.5" y="281.4">PRINCIPAL ENGINEER</text>
<text x="154.7" y="276.2">11/09/15</text>
<text x="155.7" y="281.2">Date</text>
<text x="17" y="284.8">TV 8/15</text>
<text x="42.7" y="284.8">DJ 8/15</text>
<text x="69.7" y="285.2">Not to Scale</text>
<text x="98.5" y="284.8">(Traffic Engineering)</text>
</g>
<text font-size="3.2" fill="#231f20" x="95.5" y="266.3">ORIGINAL APPROVED AS OFFICIAL TRAFFIC SIGN</text>
<text font-size="2.5" fill="#231f20" x="181.4" y="279.2">Page 2 of 2</text>
</svg>
